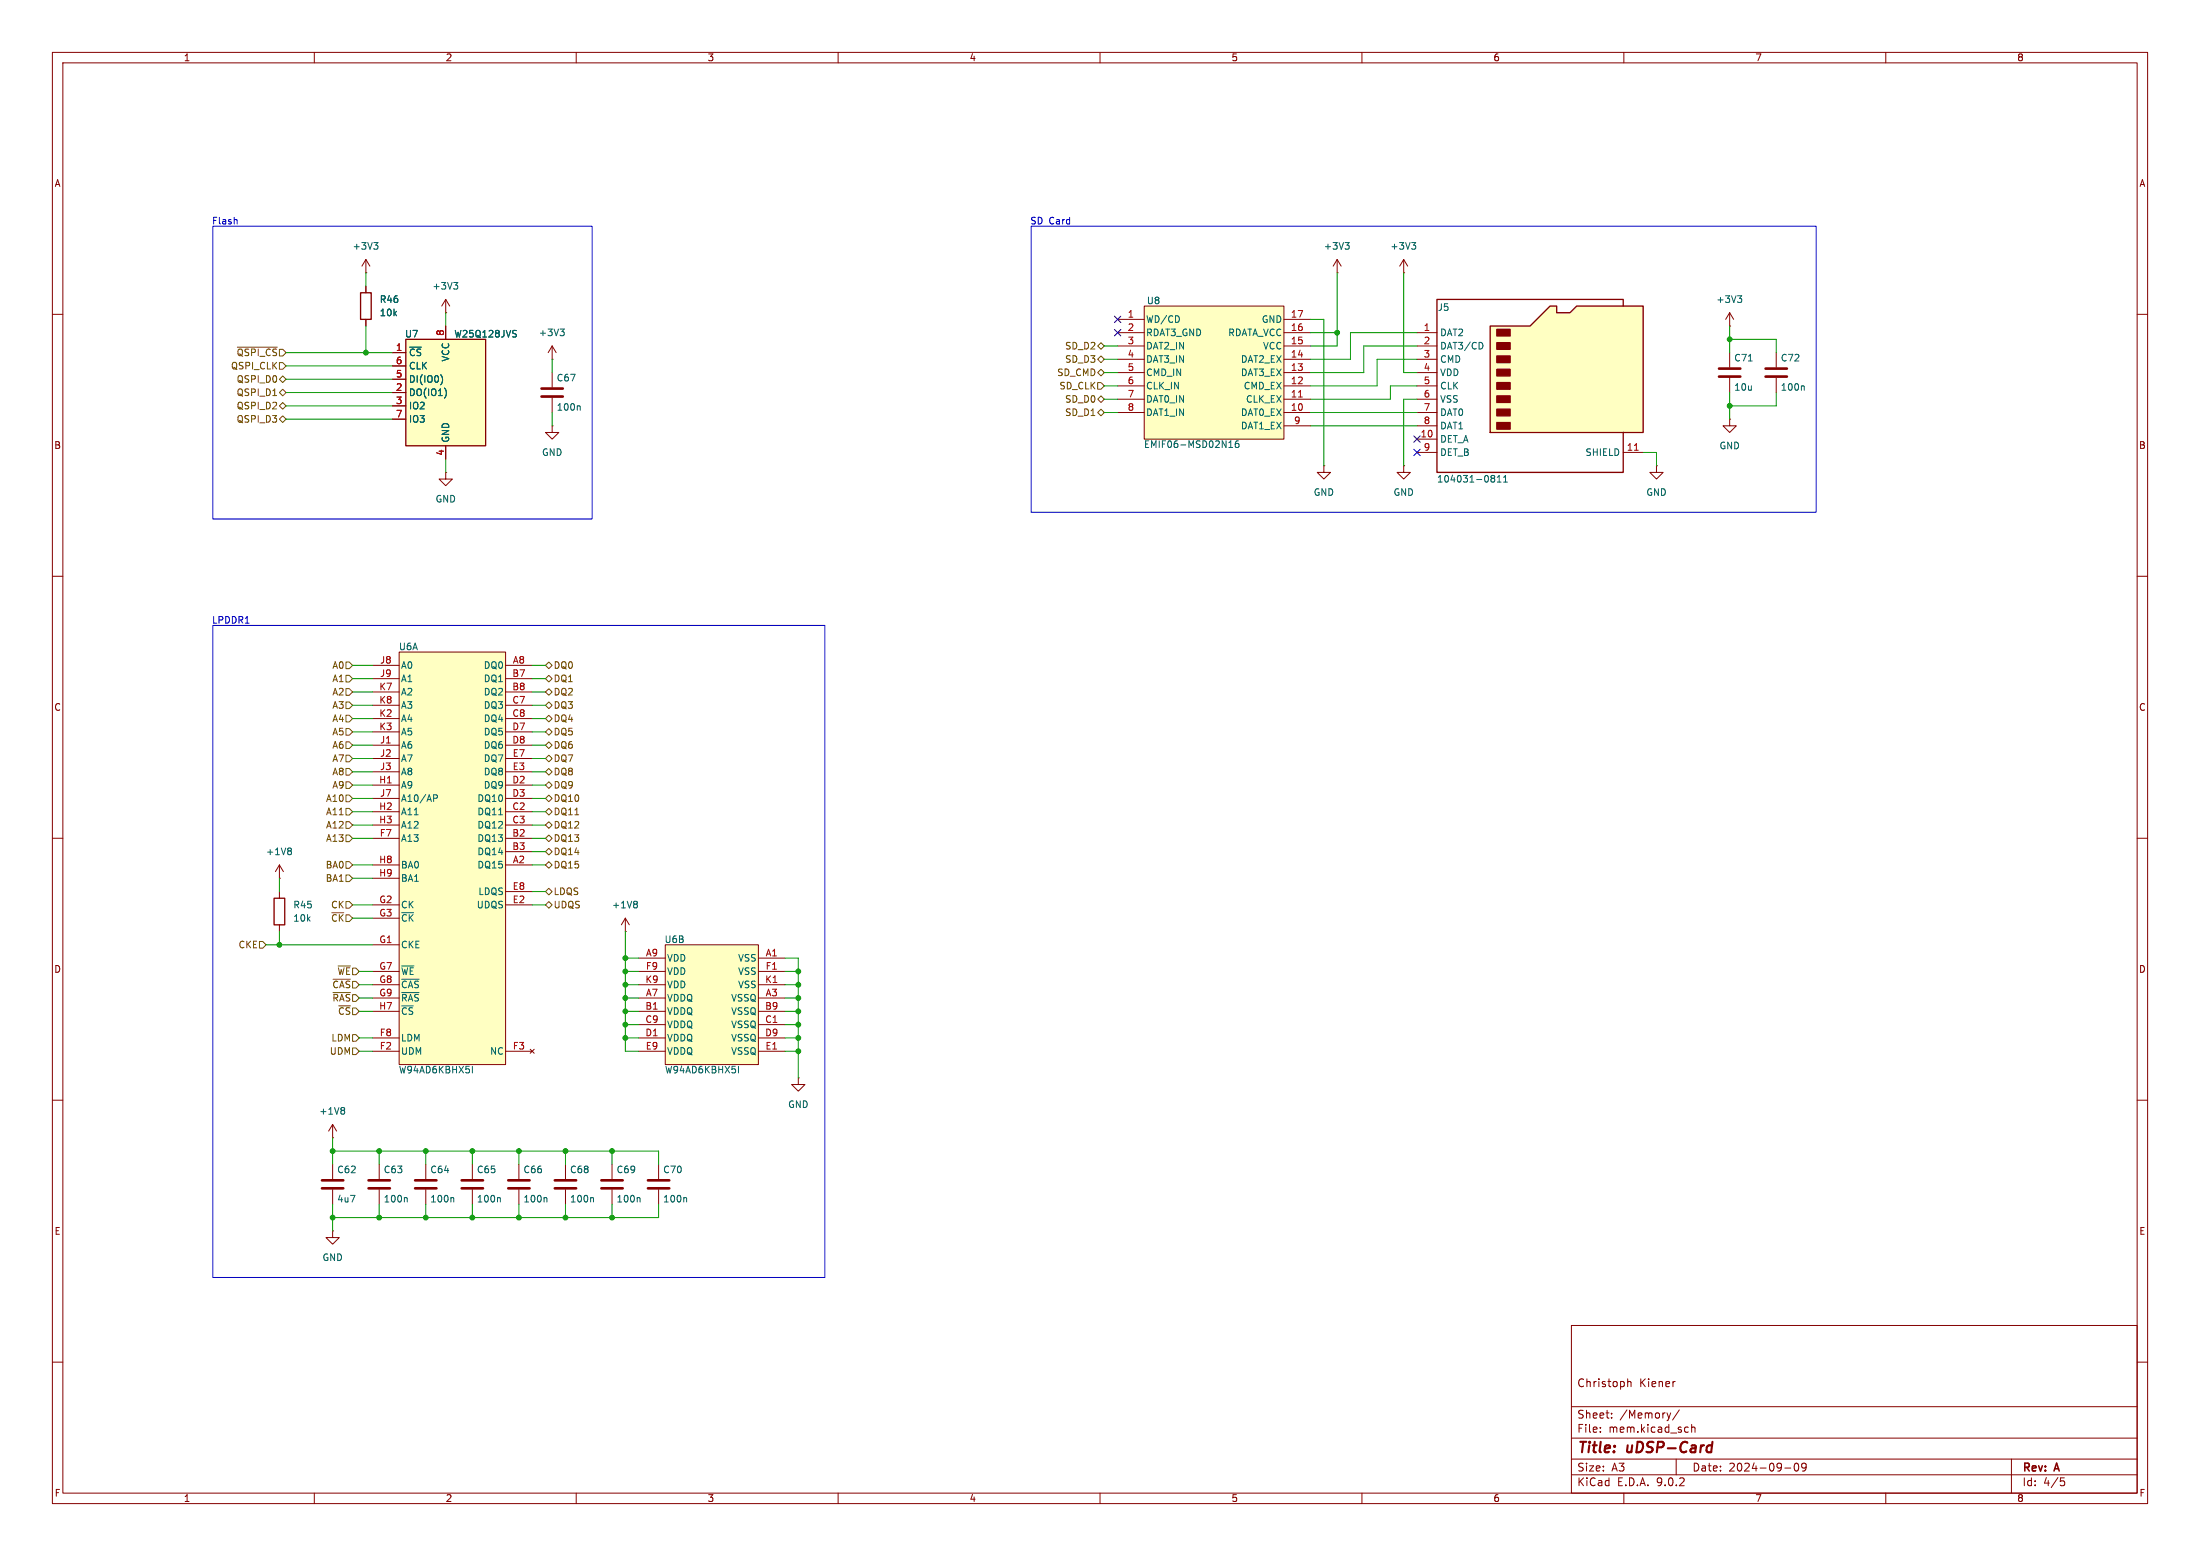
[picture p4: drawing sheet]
<svg xmlns="http://www.w3.org/2000/svg" width="420mm" height="297mm" viewBox="0 0 420 297" stroke-linecap="round" stroke-linejoin="round" font-family="sans-serif">
<g fill="none" stroke="#840000" stroke-width=".19">
<path d="M10 10h400v277h-400zM12 12h396v273h-396zM60 10v2M110 10v2M160 10v2M210 10v2M260 10v2M310 10v2M360 10v2M85.1 59.7h.1M85.1 57.2l-.8 1.2M85.1 57.2l.8 1.2"/>
<path d="M85.1 57.2v2.5M268 52.1h.1M268 49.5l-.8 1.3M268 49.5l.7 1.3M268 49.5v2.6M10 60h2M408 60h2M10 110h2M408 110h2M10 160h2M408 160h2M119.4 177.8h.1"/>
<path d="M119.4 175.3l-.8 1.2M119.4 175.3l.7 1.2M119.4 175.3v2.5M10 210h2M408 210h2M300 253h108v32h-108zM10 260h2M300 278.5h108M300 274.5h108M300 268.5h108M305.5 273.2v.2M305.5 272.5v.1"/>
<path d="M307.7 270.5v.2M307.7 269.8v.1M310.7 263.8l.2-.1 .4 .1 .1 .9M310.7 263.2v1.5M318.9 269.7l-.3 1M319.7 263.7h.1M320 278.5v3M320.6 269.1l-1.3 1.9M322.2 272.4l.1 .1M322.3 273.3l-.1 .1M322.9 271.9v1.5M322.9 272.5l.3-.1 .3 .1 .1 .9"/>
<path d="M342.7 279.4l.2-.1a.8 .8 0 0 1 .5 .7 .8 .8 0 0 1-.5 .8l-.2-.2-.2-.4zM344.8 279.9l-.3 .3h-.3l-.3-.3 .2-.5 .4-.1 .2 .1a.99 .99 0 0 1-.3 1.4h-.3M384 278.5v6.5M408 260h2M60 285v2M110 285v2M160 285v2M210 285v2M260 285v2M300 281.5h108M310 285v2M340.7 280.2h1.2"/>
<path d="M360 285v2M393.4 282.1h.7M393.5 282.7h.4l.3 .2-.2 .6-.5 .1"/>
</g>
<path d="M326.3 275.9l.5 .1M326.7 277.1l-.2 .1M326.9 275.2l-.2 2" fill="none" stroke="#840000" stroke-width=".4"/>
<path d="M86.6 53.9h.8l-.4 .5M87.1 54.4l.3 .2v.3l-.3 .3M269.5 46.3h.8l-.5 .5M270 46.8l.3 .2v.3l-.3 .3M121.4 172l.3 .3-.3 .3 .3 .2v.3l-.3 .2" fill="none" stroke="#006464" stroke-width=".19"/>
<path d="M77.5 64.8h15.2v20.3h-15.2z" fill="#ffffc2"/>
<path d="M68.8 55.9h2.1v5.1h-2.1zM77.5 64.8h15.2v20.3h-15.2z" fill="none" stroke="#840000" stroke-width=".25"/>
<g fill="none" stroke="#840000" stroke-width=".19">
<path d="M69.8 52.1h.1M69.8 49.5l-.7 1.3M69.8 49.5l.8 1.3M69.8 49.5v2.6M69.8 54.6v1.3M69.8 61v1.2M74.9 67.3h2.6M74.9 69.9h2.6M74.9 72.4h2.6M74.9 74.9h2.6M74.9 77.5h2.6M85.1 62.2v2.6"/>
<path d="M105.4 68.6h.1M105.4 66l-.8 1.3M105.4 66l.8 1.3M105.4 66v2.6M105.4 71.1v2.8M105.4 75.9v2.8M74.9 80h2.6M85.1 90.2v1.2h1.3l-1.3 1.3-1.3-1.3h1.3M85.1 90.2h.1M85.1 85.1v2.5M105.4 81.3v1.3h1.3l-1.3 1.2-1.3-1.2h1.3M105.4 81.3h.1"/>
</g>
<path d="M71.4 46.3h.7l-.4 .5M71.9 46.8l.2 .2v.3l-.2 .3M84.2 71.6a1.49 1.49 0 0 1 0 1.8M85.2 74.6v.8M98.1 63.1h.5M98.3 63.7l.3 .3-.3 .3M106.9 62.8h.8l-.4 .5M107.5 63.3l.2 .2v.3l-.2 .3M110.6 77.5l.2 .1v.7" fill="none" stroke="#006464" stroke-width=".19"/>
<path d="M103.4 74.2h4M103.4 75.7h4" fill="none" stroke="#840000" stroke-width=".51"/>
<path d="M284.5 62.2h7.6l3.8-3.8h1.3v1.3h2.5l1.3-1.3h12.7v24.2h-29.2z" fill="#ffffc2"/>
<path d="M309.9 58.4v-1.2h-35.6v33h35.6v-7.6M284.5 62.2h7.6l3.8-3.8h1.3v1.3h2.5l1.3-1.3h12.7v24.2h-29.2z" fill="none" stroke="#840000" stroke-width=".25"/>
<g fill="#840000" stroke="#840000" stroke-width=".25">
<path d="M285.7 62.9h2.6v1.2h-2.6z"/>
<path d="M285.7 65.4h2.6v1.3h-2.6z"/>
<path d="M285.7 67.9h2.6v1.3h-2.6z"/>
<path d="M285.7 70.5h2.6v1.3h-2.6z"/>
<path d="M285.7 73h2.6v1.3h-2.6z"/>
<path d="M285.7 75.6h2.6v1.2h-2.6z"/>
<path d="M285.7 78.1h2.6v1.3h-2.6z"/>
<path d="M285.7 80.6h2.6v1.3h-2.6z"/>
</g>
<path d="M270.5 63.5h3.8M270.5 66h3.8M270.5 68.6h3.8M270.5 71.1h3.8M270.5 73.7h3.8M270.5 76.2h3.8M270.5 78.7h3.8M270.5 81.3h3.8M270.5 83.8h3.8M270.5 86.4h3.8M309.9 86.4h3.8" fill="none" stroke="#840000" stroke-width=".19"/>
<path d="M282.9 65.4l.2 .5-.2 .7M284.9 90.7h.2l.3 .3-.3 .3M284.9 91.3h.2M285.1 91.3l.3 .2v.3l-.2 .2h-.3M285.8 92h.8M285.8 91.1l.4-.4v1.3M287 92h.8M287 91.1l.4-.4v1.3" fill="none" stroke="#006464" stroke-width=".19"/>
<path d="M312 85.9h.8" fill="none" stroke="#a90000" stroke-width=".19"/>
<path d="M76.2 124.5h20.3v78.7h-20.3z" fill="#ffffc2"/>
<g fill="none" stroke="#840000" stroke-width=".19">
<path d="M71.1 127h5.1M71.1 129.5h5.1M71.1 132.1h5.1M71.1 134.6h5.1M71.1 137.2h5.1M71.1 139.7h5.1M76.2 124.5h20.3v78.7h-20.3zM96.5 127h5.1M96.5 129.5h5.1M96.5 132.1h5.1M96.5 134.6h5.1M96.5 137.2h5.1"/>
<path d="M96.5 139.7h5.1M71.1 142.2h5.1M71.1 144.8h5.1M71.1 147.3h5.1M71.1 149.9h5.1M71.1 152.4h5.1M71.1 154.9h5.1M71.1 157.5h5.1M96.5 142.2h5.1M96.5 144.8h5.1M96.5 147.3h5.1M96.5 149.9h5.1"/>
<path d="M96.5 152.4h5.1M96.5 154.9h5.1M96.5 157.5h5.1M53.3 167.6h.1M53.3 165.1v2.5M53.3 170.2v1.3M53.3 176.5v1.3M53.3 165.1l-.7 1.3M53.3 165.1l.8 1.3M71.1 160h5.1M71.1 165.1h5.1M71.1 167.6h5.1"/>
<path d="M71.1 172.7h5.1M71.1 175.3h5.1M96.5 160h5.1M96.5 165.1h5.1M96.5 172.7h5.1M96.5 162.6h5.1M96.5 170.2h5.1M71.1 180.3h5.1M71.1 185.4h5.1M71.1 188h5.1M71.1 190.5h5.1M71.1 193h5.1"/>
<path d="M71.1 198.1h5.1M71.1 200.7h5.1M96.5 200.7h5.1M101.2 200.3l.8 .7M102 200.3l-.8 .7"/>
</g>
<path d="M82.8 151.7h.5l.2 .3-.1 .3-.6 .1M55.4 161.9l.2 .2-.2 .3 .2 .3v.2l-.2 .2M76.7 184.4h2.3M76.7 186.9h3.3M76.7 189.5h3.3M90.2 203.5v1.3" fill="none" stroke="#006464" stroke-width=".19"/>
<path d="M52.3 171.5h2.1v5h-2.1z" fill="none" stroke="#840000" stroke-width=".25"/>
<path d="M127 180.3h17.8v22.9h-17.8z" fill="#ffffc2"/>
<g fill="none" stroke="#840000" stroke-width=".19">
<path d="M252.7 88.9v1.3h1.3l-1.3 1.2-1.2-1.2h1.2M252.7 88.9h.1M316.2 88.9v1.3h1.3l-1.3 1.2-1.2-1.2h1.2M316.2 88.9h.1M330.2 80v1.3h1.3l-1.3 1.3-1.3-1.3h1.3M330.2 80h.1M121.9 182.9h5.1M121.9 185.4h5.1M121.9 188h5.1M121.9 190.5h5.1M121.9 193h5.1M121.9 195.6h5.1"/>
<path d="M121.9 198.1h5.1M127 180.3h17.8v22.9h-17.8zM144.8 182.9h5.1M144.8 185.4h5.1M144.8 188h5.1M144.8 190.5h5.1M144.8 193h5.1M144.8 195.6h5.1M144.8 198.1h5.1M121.9 200.7h5.1M144.8 200.7h5.1M152.4 205.7v1.3h1.3l-1.3 1.3-1.3-1.3h1.3"/>
<path d="M152.4 205.7h.1M125.7 222.2v2.8M125.7 227.1v2.8"/>
</g>
<path d="M141 203.5v1.3M130.9 228.6l.2 .2v.6" fill="none" stroke="#006464" stroke-width=".19"/>
<path d="M123.7 225.3h4.1M123.7 226.8h4.1" fill="none" stroke="#840000" stroke-width=".51"/>
<path d="M218.4 58.4h26.7v25.4h-26.7z" fill="#ffffc2"/>
<g fill="none" stroke="#840000" stroke-width=".19">
<path d="M69.8 54.6v1.3M218.4 58.4h26.7v25.4h-26.7zM255.3 52.1h.1M255.3 49.5l-.8 1.3M255.3 49.5l.7 1.3M255.3 49.5v2.6M330.2 59.7v2.5M330.2 59.7l-.8 1.3M330.2 59.7l.8 1.3M69.8 61v1.2M74.9 67.3h2.6M74.9 69.9h2.6"/>
<path d="M74.9 72.4h2.6M74.9 74.9h2.6M74.9 77.5h2.6M85.1 62.2v2.6M213.4 66h5M213.4 68.6h5M213.4 76.2h5M213.4 78.7h5M213.4 71.1h5M213.4 61h5M213.4 63.5h5M213.4 73.7h5"/>
<path d="M245.1 66h5.1M245.1 68.6h5.1M245.1 76.2h5.1M245.1 78.7h5.1M245.1 71.1h5.1M245.1 61h5.1M245.1 63.5h5.1M245.1 73.7h5.1M330.2 62.2h.1M330.2 67.3v2.8M330.2 72.1v2.8M339.1 67.3v2.8"/>
<path d="M339.1 72.1v2.8M74.9 80h2.6M85.1 85.1v2.5M245.1 81.3h5.1M268 88.9v1.3h1.2l-1.2 1.2-1.3-1.2h1.3M268 88.9h.1M63.5 217.2h.1M63.5 214.6v2.6M63.5 214.6l-.8 1.3M63.5 214.6l.8 1.3M63.5 234.9v1.3h1.3l-1.3 1.3-1.3-1.3h1.3M63.5 234.9h.1"/>
<path d="M63.5 222.2v2.8M63.5 227.1v2.8M72.4 222.2v2.8M72.4 227.1v2.8M81.3 222.2v2.8M81.3 227.1v2.8M90.2 222.2v2.8M90.2 227.1v2.8M99.1 222.2v2.8M99.1 227.1v2.8M107.9 222.2v2.8M107.9 227.1v2.8"/>
<path d="M116.8 222.2v2.8M116.8 227.1v2.8"/>
</g>
<path d="M247.9 75.8h.7" fill="none" stroke="#a90000" stroke-width=".19"/>
<g fill="none" stroke="#006464" stroke-width=".19">
<path d="M256.8 46.3h.8l-.5 .5M257.3 46.8l.3 .2v.3l-.3 .3M331.7 56.5h.8l-.4 .4M332.3 56.9l.2 .3v.3l-.2 .2M84.2 71.6a1.49 1.49 0 0 1 0 1.8M85.2 74.6v.8M98.1 63.1h.5M98.3 63.7l.3 .3-.3 .3M333.8 68.9h.7M344.3 73.6l.1 .2v.7M234.6 85.4h.7M234.7 84.4l.3-.3v1.3"/>
<path d="M236.4 84.1l-.3 .1a.86 .86 0 0 0 0 1.2l.4-.1v-.4l-.2-.3-.4 .1-.1 .2M65.6 211.4l.2 .2-.2 .3 .2 .3v.2l-.2 .3M77.6 228.6l.1 .2v.6M86.4 228.6l.2 .2v.6M95.3 228.6l.2 .2v.6M104.2 228.6l.2 .2v.6M113.1 228.6l.2 .2v.6M122 228.6l.2 .2v.6"/>
</g>
<g fill="none" stroke="#840000" stroke-width=".51">
<path d="M328.2 70.4h4M328.2 71.9h4M337.1 70.4h4M337.1 71.9h4M61.5 225.3h4M61.5 226.8h4M70.4 225.3h4M70.4 226.8h4M79.2 225.3h4.1M79.2 226.8h4.1M88.1 225.3h4.1M88.1 226.8h4.1"/>
<path d="M97 225.3h4.1M97 226.8h4.1M105.9 225.3h4.1M105.9 226.8h4.1M114.8 225.3h4.1M114.8 226.8h4.1"/>
</g>
<g fill="none" stroke="#725600" stroke-width=".19">
<path d="M45.3 66.3h7.6M53.3 69.2h.7l.6 .7-.6 .6h-.7zM53.3 74.9l.7-.6 .6 .6-.6 .7zM53.3 77.5l.7-.7 .6 .7-.6 .6zM54 71.8l.6 .6-.6 .6-.7-.6zM209.5 78.7l.7-.6 .6 .6-.6 .7zM209.5 76.2l.7-.6 .6 .6-.6 .6zM209.5 66l.7-.6 .6 .6-.6 .7zM209.5 73h.7l.6 .7-.6 .6h-.7zM209.5 68.6l.7-.7 .6 .7-.6 .6zM209.5 71.1l.7-.6 .6 .6-.6 .7zM53.3 80l.7-.6 .6 .6-.6 .6z"/>
<path d="M66 136.5h.7l.6 .7-.6 .6h-.7zM66 128.9h.7l.6 .6-.6 .7h-.7zM66 139.1h.7l.6 .6-.6 .6h-.7zM66 134h.7l.6 .6-.6 .7h-.7zM66 131.4h.7l.6 .7-.6 .6h-.7zM66 126.4h.7l.6 .6-.6 .6h-.7zM104.1 129.5l.7-.6 .6 .6-.6 .7zM104.1 134.6l.7-.6 .6 .6-.6 .7zM104.1 139.7l.7-.6 .6 .6-.6 .6zM104.1 137.2l.7-.7 .6 .7-.6 .6zM104.1 132.1l.7-.7 .6 .7-.6 .6zM104.8 126.4l.6 .6-.6 .6-.7-.6z"/>
<path d="M66 141.6h.7l.6 .6-.6 .7h-.7zM66 144.1h.7l.6 .7-.6 .6h-.7zM66 149.2h.7l.6 .7-.6 .6h-.7zM66 146.7h.7l.6 .6-.6 .7h-.7zM66 159.4h.7l.6 .6-.6 .7h-.7zM66 156.8h.7l.6 .7-.6 .6h-.7zM66 154.3h.7l.6 .6-.6 .7h-.7zM66 151.8h.7l.6 .6-.6 .6h-.7zM104.1 142.2l.7-.6 .6 .6-.6 .7zM104.1 154.9l.7-.6 .6 .6-.6 .7zM104.1 152.4l.7-.6 .6 .6-.6 .6zM104.1 149.9l.7-.7 .6 .7-.6 .6z"/>
<path d="M104.1 157.5l.7-.7 .6 .7-.6 .6zM104.8 146.7l.6 .6-.6 .7-.7-.7zM104.8 144.1l.6 .7-.6 .6-.7-.6zM49.5 179.7h.7l.6 .6-.6 .7h-.7zM66 167h.7l.6 .6-.6 .7h-.7zM66 164.5h.7l.6 .6-.6 .6h-.7zM66 172.1h.7l.6 .6-.6 .7h-.7zM104.1 170.2l.7-.7 .6 .7-.6 .6zM104.1 162.6l.7-.7 .6 .7-.6 .6zM104.1 160l.7-.6 .6 .6-.6 .7zM104.8 172.1l.6 .6-.6 .7-.7-.7zM104.8 164.5l.6 .6-.6 .6-.7-.6z"/>
<path d="M63.6 186.9h3.3M63.6 189.5h3.3M64.5 184.4h2.4M67.3 197.5h.6l.7 .6-.7 .7h-.6zM67.3 200h.6l.7 .7-.7 .6h-.6z"/>
</g>
<g fill="none" stroke="#009600" stroke-width=".19">
<path d="M69.8 52.1v2.5M85.1 59.7v2.5M255.3 52.1v13.9h-5.1M268 52.1v19h2.5M54.6 77.5h20.3M54.6 72.4h20.3M54.6 74.9h20.3M54.6 69.9h20.3M54.6 67.3h20.3M69.8 62.2v5.1M105.4 68.6v2.5M105.4 78.7v2.6"/>
<path d="M210.8 68.6h2.6M210.8 76.2h2.6M210.8 78.7h2.6M210.8 66h2.6M210.8 73.7h2.6M210.8 71.1h2.6M250.2 63.5h5.1M250.2 61h2.5v27.9M250.2 78.7h20.3M270.5 63.5h-12.7v5.1h-7.6M270.5 66h-10.2v5.1h-10.1M270.5 76.2h-2.5v12.7"/>
<path d="M270.5 68.6h-7.6v5.1h-12.7M270.5 73.7h-5.1v2.5h-15.2M330.2 64.8h8.9v2.5M330.2 62.2v5.1M330.2 74.9v5.1M339.1 74.9v2.6h-8.9M54.6 80h20.3M85.1 87.6v2.6M250.2 81.3h20.3M313.7 86.4h2.5v2.5M67.3 134.6h3.8M67.3 132.1h3.8"/>
<path d="M67.3 127h3.8M67.3 139.7h3.8M67.3 137.2h3.8M67.3 129.5h3.8M101.6 134.6h2.5M101.6 132.1h2.5M101.6 127h2.5M101.6 139.7h2.5M101.6 137.2h2.5M101.6 129.5h2.5M67.3 149.9h3.8M67.3 152.4h3.8"/>
<path d="M67.3 154.9h3.8M67.3 157.5h3.8M67.3 142.2h3.8M67.3 147.3h3.8M67.3 144.8h3.8M101.6 149.9h2.5M101.6 152.4h2.5M101.6 154.9h2.5M101.6 157.5h2.5M101.6 142.2h2.5M101.6 147.3h2.5M101.6 144.8h2.5"/>
<path d="M53.3 167.6v2.6M53.3 177.8v2.5M67.3 172.7h3.8M67.3 175.3h3.8M67.3 167.6h3.8M67.3 160h3.8M67.3 165.1h3.8M101.6 172.7h2.5M101.6 160h2.5M101.6 162.6h2.5M101.6 165.1h2.5M101.6 170.2h2.5"/>
<path d="M119.4 177.8v22.9h2.5M50.8 180.3h20.3M68.6 185.4h2.5M68.6 193h2.5M68.6 198.1h2.5M68.6 188h2.5M68.6 190.5h2.5M119.4 185.4h2.5M119.4 193h2.5M119.4 195.6h2.5M119.4 198.1h2.5M119.4 188h2.5"/>
<path d="M119.4 190.5h2.5M119.4 182.9h2.5M149.9 185.4h2.5M149.9 193h2.5M149.9 195.6h2.5M149.9 198.1h2.5M149.9 188h2.5M149.9 190.5h2.5M149.9 182.9h2.5v22.8M63.5 217.2v5M63.5 219.7h62.2v2.5M68.6 200.7h2.5"/>
<path d="M72.4 219.7v2.5M81.3 219.7v2.5M90.2 219.7v2.5M99.1 219.7v2.5M107.9 219.7v2.5M116.8 219.7v2.5M149.9 200.7h2.5M63.5 229.9v5M72.4 229.9v2.5M81.3 229.9v2.5M90.2 229.9v2.5M99.1 229.9v2.5"/>
<path d="M107.9 229.9v2.5M116.8 229.9v2.5M125.7 229.9v2.5h-62.2"/>
</g>
<path d="M212.8 60.4l1.2 1.2M212.8 62.9l1.2 1.2M214 60.4l-1.2 1.2M214 62.9l-1.2 1.2M269.9 83.2l1.2 1.2M269.9 85.8l1.2 1.2M271.1 83.2l-1.2 1.2M271.1 85.8l-1.2 1.2" fill="none" stroke="#000084" stroke-width=".19"/>
<path d="M40.6 43.2h72.4v55.9h-72.4zM45.2 42l.1 .7M196.8 43.2h149.9v54.6h-149.9zM40.6 119.4h116.9v124.4h-116.9z" fill="none" stroke="#0000c2" stroke-width=".19"/>
<g fill="#009600" stroke="#009600" stroke-width=".19">
<circle cx="152.4" cy="193" r=".46"/>
<circle cx="152.4" cy="190.5" r=".46"/>
<circle cx="119.4" cy="190.5" r=".46"/>
<circle cx="152.4" cy="200.7" r=".46"/>
<circle cx="119.4" cy="198.1" r=".46"/>
<circle cx="119.4" cy="193" r=".46"/>
<circle cx="152.4" cy="198.1" r=".46"/>
<circle cx="152.4" cy="195.6" r=".46"/>
<circle cx="99.1" cy="232.4" r=".46"/>
<circle cx="116.8" cy="232.4" r=".46"/>
<circle cx="107.9" cy="232.4" r=".46"/>
<circle cx="99.1" cy="219.7" r=".46"/>
<circle cx="107.9" cy="219.7" r=".46"/>
<circle cx="116.8" cy="219.7" r=".46"/>
<circle cx="255.3" cy="63.5" r=".46"/>
<circle cx="152.4" cy="185.4" r=".46"/>
<circle cx="152.4" cy="188" r=".46"/>
<circle cx="119.4" cy="185.4" r=".46"/>
<circle cx="119.4" cy="188" r=".46"/>
<circle cx="330.2" cy="64.8" r=".46"/>
<circle cx="330.2" cy="77.5" r=".46"/>
<circle cx="72.4" cy="232.4" r=".46"/>
<circle cx="63.5" cy="232.4" r=".46"/>
<circle cx="63.5" cy="219.7" r=".46"/>
<circle cx="72.4" cy="219.7" r=".46"/>
<circle cx="90.2" cy="232.4" r=".46"/>
<circle cx="81.3" cy="232.4" r=".46"/>
<circle cx="90.2" cy="219.7" r=".46"/>
<circle cx="81.3" cy="219.7" r=".46"/>
<circle cx="119.4" cy="195.6" r=".46"/>
<circle cx="69.8" cy="67.3" r=".46"/>
<circle cx="53.3" cy="180.3" r=".46"/>
<circle cx="119.4" cy="182.9" r=".46"/>
</g>
<g font-size="2.8" fill="#840000">
<text x="301" y="277.9">Title:</text>
<text x="310.6" y="277.9">uDSP-Card</text>
</g>
<g font-size="2.1" fill="#840000">
<text x="301" y="265">Christoph</text>
<text x="312.9" y="265">Kiener</text>
<text x="301" y="273.7">File:</text>
<text x="301" y="271">Sheet:</text>
<text x="307.1" y="273.7">mem.kicad_sch</text>
<text x="309.2" y="271">/Memory/</text>
<text x="301" y="281.1">Size:</text>
<text x="307.6" y="281.1">A3</text>
<text x="323" y="281.1">Date:</text>
<text x="330" y="281.1">2024-09-09</text>
<text x="386" y="281.3">Rev:</text>
<text x="392.4" y="281.3">A</text>
<text x="301" y="283.9">KiCad</text>
<text x="308.7" y="283.9">E.D.A.</text>
<text x="316.3" y="283.9">9.0.2</text>
<text x="386" y="283.9">Id:</text>
<text x="390.1" y="283.9">4/5</text>
</g>
<g font-size="1.8" fill="#840000">
<text x="35" y="11.9">1</text>
<text x="85" y="11.9">2</text>
<text x="135" y="11.9">3</text>
<text x="185" y="11.9">4</text>
<text x="235" y="11.9">5</text>
<text x="285" y="11.9">6</text>
<text x="335" y="11.9">7</text>
<text x="385" y="11.9">8</text>
<text x="10.3" y="35.9">A</text>
<text x="408.3" y="35.9">A</text>
<text x="10.3" y="85.9">B</text>
<text x="408.2" y="85.9">B</text>
<text x="10.3" y="135.9">C</text>
<text x="408.2" y="135.9">C</text>
<text x="10.3" y="185.9">D</text>
<text x="408.2" y="185.9">D</text>
<text x="10.3" y="235.9">E</text>
<text x="408.3" y="235.9">E</text>
<text x="10.3" y="285.9">F</text>
<text x="35" y="286.9">1</text>
<text x="85" y="286.9">2</text>
<text x="135" y="286.9">3</text>
<text x="185" y="286.9">4</text>
<text x="235" y="286.9">5</text>
<text x="285" y="286.9">6</text>
<text x="335" y="286.9">7</text>
<text x="385" y="286.9">8</text>
<text x="408.3" y="285.9">F</text>
</g>
<g font-size="1.8" fill="#0000c2">
<text x="40.4" y="43">Flash</text>
<text x="196.6" y="43">SD Card</text>
<text x="40.4" y="119.2">LPDDR1</text>
</g>
<g font-size="1.8" fill="#006464">
<text x="67.2" y="47.9">+3V3</text>
<text x="252.6" y="47.9">+3V3</text>
<text x="265.3" y="47.9">+3V3</text>
<text x="72.4" y="58">R46</text>
<text x="82.4" y="55.5">+3V3</text>
<text x="218.8" y="58.3">U8</text>
<text x="274.4" y="59.5">J5</text>
<text x="327.6" y="58">+3V3</text>
<text x="72.4" y="60.6">10k</text>
<text x="77.2" y="64.6">U7</text>
<text x="86.6" y="64.6">W25Q128JVS</text>
<text x="102.8" y="64.4">+3V3</text>
<text x="218.7" y="61.8">WD/CD</text>
<text x="218.7" y="64.4">RDAT3_GND</text>
<text x="234.4" y="64.4">RDATA_VCC</text>
<text x="240.8" y="61.8">GND</text>
<text x="274.8" y="64.4">DAT2</text>
<text x="78" y="68.2">~{CS}</text>
<text x="78" y="70.7">CLK</text>
<text x="86" y="69.1" transform="rotate(-90 86 69.1)">VCC</text>
<text x="218.7" y="66.9">DAT2_IN</text>
<text x="218.7" y="69.4">DAT3_IN</text>
<text x="218.7" y="72">CMD_IN</text>
<text x="236.8" y="69.4">DAT2_EX</text>
<text x="236.8" y="72">DAT3_EX</text>
<text x="241" y="66.9">VCC</text>
<text x="274.8" y="66.9">DAT3/CD</text>
<text x="274.8" y="69.4">CMD</text>
<text x="274.8" y="72">VDD</text>
<text x="331" y="69.2">C71</text>
<text x="339.9" y="69.2">C72</text>
<text x="78" y="73.3">DI(IO0)</text>
<text x="78" y="75.8">DO(IO1)</text>
<text x="106.2" y="73">C67</text>
<text x="218.7" y="77.1">DAT0_IN</text>
<text x="218.7" y="74.5">CLK_IN</text>
<text x="237.3" y="74.5">CMD_EX</text>
<text x="237.8" y="77.1">CLK_EX</text>
<text x="274.8" y="74.5">CLK</text>
<text x="274.8" y="77.1">VSS</text>
<text x="331" y="74.8">10u</text>
<text x="339.9" y="74.8">100n</text>
<text x="78" y="78.3">IO2</text>
<text x="78" y="80.9">IO3</text>
<text x="106.2" y="78.6">100n</text>
<text x="218.7" y="79.6">DAT1_IN</text>
<text x="236.8" y="79.6">DAT0_EX</text>
<text x="236.8" y="82.1">DAT1_EX</text>
<text x="274.8" y="79.6">DAT0</text>
<text x="274.8" y="82.1">DAT1</text>
<text x="86" y="84.6" transform="rotate(-90 86 84.6)">GND</text>
<text x="103.4" y="87.2">GND</text>
<text x="218.3" y="85.7">EMIF06-MSD02N16</text>
<text x="274.8" y="84.7">DET_A</text>
<text x="274.8" y="87.2">DET_B</text>
<text x="302.6" y="87.2">SHIELD</text>
<text x="328.2" y="86">GND</text>
<text x="250.7" y="94.8">GND</text>
<text x="265.9" y="94.8">GND</text>
<text x="274.2" y="92.3">104031-0811</text>
<text x="314.2" y="94.8">GND</text>
<text x="83.1" y="96.1">GND</text>
<text x="76.1" y="124.3">U6A</text>
<text x="76.5" y="127.9">A0</text>
<text x="76.5" y="130.4">A1</text>
<text x="92.3" y="127.9">DQ0</text>
<text x="92.3" y="130.4">DQ1</text>
<text x="76.5" y="132.9">A2</text>
<text x="76.5" y="135.5">A3</text>
<text x="92.3" y="132.9">DQ2</text>
<text x="92.3" y="135.5">DQ3</text>
<text x="76.5" y="138">A4</text>
<text x="76.5" y="140.6">A5</text>
<text x="76.5" y="143.1">A6</text>
<text x="92.3" y="138">DQ4</text>
<text x="92.3" y="140.6">DQ5</text>
<text x="92.3" y="143.1">DQ6</text>
<text x="76.5" y="145.6">A7</text>
<text x="76.5" y="148.2">A8</text>
<text x="92.3" y="145.6">DQ7</text>
<text x="92.3" y="148.2">DQ8</text>
<text x="76.5" y="150.7">A9</text>
<text x="76.5" y="153.3">A10/AP</text>
<text x="76.5" y="155.8">A11</text>
<text x="91" y="153.3">DQ10</text>
<text x="91" y="155.8">DQ11</text>
<text x="92.3" y="150.7">DQ9</text>
<text x="76.5" y="158.3">A12</text>
<text x="76.5" y="160.9">A13</text>
<text x="91" y="158.3">DQ12</text>
<text x="91" y="160.9">DQ13</text>
<text x="50.7" y="163.4">+1V8</text>
<text x="76.5" y="166">BA0</text>
<text x="91" y="163.4">DQ14</text>
<text x="91" y="166">DQ15</text>
<text x="55.9" y="173.6">R45</text>
<text x="76.5" y="168.5">BA1</text>
<text x="76.5" y="173.6">CK</text>
<text x="90.9" y="173.6">UDQS</text>
<text x="91.2" y="171">LDQS</text>
<text x="116.7" y="173.6">+1V8</text>
<text x="55.9" y="176.1">10k</text>
<text x="76.5" y="176.1">~{CK}</text>
<text x="76.5" y="181.2">CKE</text>
<text x="126.8" y="180.2">U6B</text>
<text x="127.3" y="183.7">VDD</text>
<text x="140.8" y="183.7">VSS</text>
<text x="76.5" y="186.3">~{WE}</text>
<text x="76.5" y="188.8">~{CAS}</text>
<text x="76.5" y="191.4">~{RAS}</text>
<text x="127.3" y="186.3">VDD</text>
<text x="127.3" y="188.8">VDD</text>
<text x="127.3" y="191.4">VDDQ</text>
<text x="139.5" y="191.4">VSSQ</text>
<text x="140.8" y="186.3">VSS</text>
<text x="140.8" y="188.8">VSS</text>
<text x="76.5" y="193.9">~{CS}</text>
<text x="127.3" y="193.9">VDDQ</text>
<text x="127.3" y="196.4">VDDQ</text>
<text x="139.5" y="193.9">VSSQ</text>
<text x="139.5" y="196.4">VSSQ</text>
<text x="76.5" y="199">LDM</text>
<text x="76.5" y="201.5">UDM</text>
<text x="93.5" y="201.5">NC</text>
<text x="127.3" y="199">VDDQ</text>
<text x="127.3" y="201.5">VDDQ</text>
<text x="139.5" y="199">VSSQ</text>
<text x="139.5" y="201.5">VSSQ</text>
<text x="76" y="205.1">W94AD6KBHX5I</text>
<text x="126.8" y="205.1">W94AD6KBHX5I</text>
<text x="60.9" y="213">+1V8</text>
<text x="150.4" y="211.7">GND</text>
<text x="64.3" y="224.1">C62</text>
<text x="73.2" y="224.1">C63</text>
<text x="82.1" y="224.1">C64</text>
<text x="90.9" y="224.1">C65</text>
<text x="99.8" y="224.1">C66</text>
<text x="108.7" y="224.1">C68</text>
<text x="117.6" y="224.1">C69</text>
<text x="126.5" y="224.1">C70</text>
<text x="64.3" y="229.7">4u7</text>
<text x="73.2" y="229.7">100n</text>
<text x="82.1" y="229.7">100n</text>
<text x="90.9" y="229.7">100n</text>
<text x="99.8" y="229.7">100n</text>
<text x="108.7" y="229.7">100n</text>
<text x="117.6" y="229.7">100n</text>
<text x="126.5" y="229.7">100n</text>
<text x="61.5" y="240.9">GND</text>
</g>
<g font-size="1.8" fill="#a90000">
<text x="84.8" y="64.2" transform="rotate(-90 84.8 64.2)">8</text>
<text x="215.2" y="65.8">3</text>
<text x="215.2" y="60.7">1</text>
<text x="215.2" y="63.2">2</text>
<text x="246.3" y="65.8">15</text>
<text x="246.3" y="60.7">17</text>
<text x="246.3" y="63.2">16</text>
<text x="271.7" y="63.2">1</text>
<text x="271.7" y="65.8">2</text>
<text x="75.5" y="67.1">1</text>
<text x="75.5" y="69.6">6</text>
<text x="215.2" y="68.3">4</text>
<text x="215.2" y="70.9">5</text>
<text x="246.3" y="68.3">14</text>
<text x="246.3" y="70.9">13</text>
<text x="271.7" y="68.3">3</text>
<text x="271.7" y="70.9">4</text>
<text x="75.5" y="72.1">5</text>
<text x="75.5" y="74.7">2</text>
<text x="75.5" y="77.2">3</text>
<text x="215.2" y="75.9">7</text>
<text x="215.2" y="73.4">6</text>
<text x="246.3" y="73.4">12</text>
<text x="246.3" y="75.9">11</text>
<text x="271.7" y="73.4">5</text>
<text x="271.7" y="75.9">6</text>
<text x="75.5" y="79.8">7</text>
<text x="215.2" y="78.5">8</text>
<text x="246.3" y="78.5">10</text>
<text x="246.9" y="81">9</text>
<text x="271.1" y="83.6">10</text>
<text x="271.7" y="78.5">7</text>
<text x="271.7" y="81">8</text>
<text x="84.8" y="87.1" transform="rotate(-90 84.8 87.1)">4</text>
<text x="271.7" y="86.1">9</text>
<text x="310.5" y="86.1">11</text>
<text x="72.3" y="131.8">K7</text>
<text x="72.5" y="126.7">J8</text>
<text x="72.5" y="129.3">J9</text>
<text x="97.7" y="129.3">B7</text>
<text x="97.7" y="131.8">B8</text>
<text x="97.8" y="126.7">A8</text>
<text x="72.3" y="134.4">K8</text>
<text x="72.3" y="136.9">K2</text>
<text x="97.7" y="134.4">C7</text>
<text x="97.7" y="136.9">C8</text>
<text x="72.3" y="139.4">K3</text>
<text x="72.5" y="142">J1</text>
<text x="97.7" y="139.4">D7</text>
<text x="97.7" y="142">D8</text>
<text x="72.3" y="149.6">H1</text>
<text x="72.5" y="144.5">J2</text>
<text x="72.5" y="147.1">J3</text>
<text x="97.7" y="149.6">D2</text>
<text x="97.8" y="144.5">E7</text>
<text x="97.8" y="147.1">E3</text>
<text x="72.3" y="154.7">H2</text>
<text x="72.5" y="152.1">J7</text>
<text x="97.7" y="152.1">D3</text>
<text x="97.7" y="154.7">C2</text>
<text x="72.3" y="157.2">H3</text>
<text x="72.4" y="159.8">F7</text>
<text x="97.7" y="157.2">C3</text>
<text x="97.7" y="159.8">B2</text>
<text x="72.3" y="164.8">H8</text>
<text x="72.3" y="167.4">H9</text>
<text x="97.7" y="162.3">B3</text>
<text x="97.8" y="164.8">A2</text>
<text x="72.3" y="172.5">G2</text>
<text x="97.8" y="169.9">E8</text>
<text x="97.8" y="172.5">E2</text>
<text x="72.3" y="175">G3</text>
<text x="72.3" y="180.1">G1</text>
<text x="72.3" y="185.2">G7</text>
<text x="123.2" y="182.6">A9</text>
<text x="123.2" y="185.2">F9</text>
<text x="146.1" y="182.6">A1</text>
<text x="146.1" y="185.2">F1</text>
<text x="72.3" y="187.7">G8</text>
<text x="72.3" y="190.2">G9</text>
<text x="123.1" y="187.7">K9</text>
<text x="123.2" y="190.2">A7</text>
<text x="146" y="187.7">K1</text>
<text x="146.1" y="190.2">A3</text>
<text x="72.3" y="192.8">H7</text>
<text x="72.4" y="197.9">F8</text>
<text x="123.1" y="192.8">B1</text>
<text x="123.1" y="195.3">C9</text>
<text x="123.1" y="197.9">D1</text>
<text x="146" y="192.8">B9</text>
<text x="146" y="195.3">C1</text>
<text x="146" y="197.9">D9</text>
<text x="72.4" y="200.4">F2</text>
<text x="97.8" y="200.4">F3</text>
<text x="123.2" y="200.4">E9</text>
<text x="146" y="200.4">E1</text>
</g>
<g font-size="1.8" fill="#725600">
<text x="44" y="70.7">QSPI_CLK</text>
<text x="45.1" y="68.2">~{QSPI_CS}</text>
<text x="201.7" y="72">SD_CMD</text>
<text x="203.2" y="66.9">SD_D2</text>
<text x="203.2" y="69.4">SD_D3</text>
<text x="45.1" y="73.3">QSPI_D0</text>
<text x="45.1" y="75.8">QSPI_D1</text>
<text x="202.1" y="74.5">SD_CLK</text>
<text x="203.2" y="77.1">SD_D0</text>
<text x="45.1" y="80.9">QSPI_D3</text>
<text x="45.1" y="78.3">QSPI_D2</text>
<text x="203.2" y="79.6">SD_D1</text>
<text x="63.3" y="130.4">A1</text>
<text x="63.3" y="127.9">A0</text>
<text x="105.6" y="130.4">DQ1</text>
<text x="105.6" y="127.9">DQ0</text>
<text x="63.3" y="135.5">A3</text>
<text x="63.3" y="132.9">A2</text>
<text x="105.6" y="135.5">DQ3</text>
<text x="105.6" y="132.9">DQ2</text>
<text x="63.3" y="138">A4</text>
<text x="63.3" y="140.6">A5</text>
<text x="63.3" y="143.1">A6</text>
<text x="105.6" y="140.6">DQ5</text>
<text x="105.6" y="138">DQ4</text>
<text x="105.6" y="143.1">DQ6</text>
<text x="63.3" y="145.6">A7</text>
<text x="63.3" y="148.2">A8</text>
<text x="105.6" y="148.2">DQ8</text>
<text x="105.6" y="145.6">DQ7</text>
<text x="62.1" y="155.8">A11</text>
<text x="62.1" y="153.3">A10</text>
<text x="63.3" y="150.7">A9</text>
<text x="105.6" y="155.8">DQ11</text>
<text x="105.6" y="153.3">DQ10</text>
<text x="105.6" y="150.7">DQ9</text>
<text x="62.1" y="160.9">A13</text>
<text x="62.1" y="158.3">A12</text>
<text x="105.6" y="158.3">DQ12</text>
<text x="105.6" y="160.9">DQ13</text>
<text x="62.1" y="166">BA0</text>
<text x="105.6" y="163.4">DQ14</text>
<text x="105.6" y="166">DQ15</text>
<text x="62.1" y="168.5">BA1</text>
<text x="63.1" y="173.6">CK</text>
<text x="105.6" y="171">LDQS</text>
<text x="105.6" y="173.6">UDQS</text>
<text x="63.1" y="176.1">~{CK}</text>
<text x="45.4" y="181.2">CKE</text>
<text x="63.3" y="188.8">~{CAS}</text>
<text x="63.3" y="191.4">~{RAS}</text>
<text x="64.3" y="186.3">~{WE}</text>
<text x="64.4" y="193.9">~{CS}</text>
<text x="62.9" y="201.5">UDM</text>
<text x="63.2" y="199">LDM</text>
</g>
</svg>
